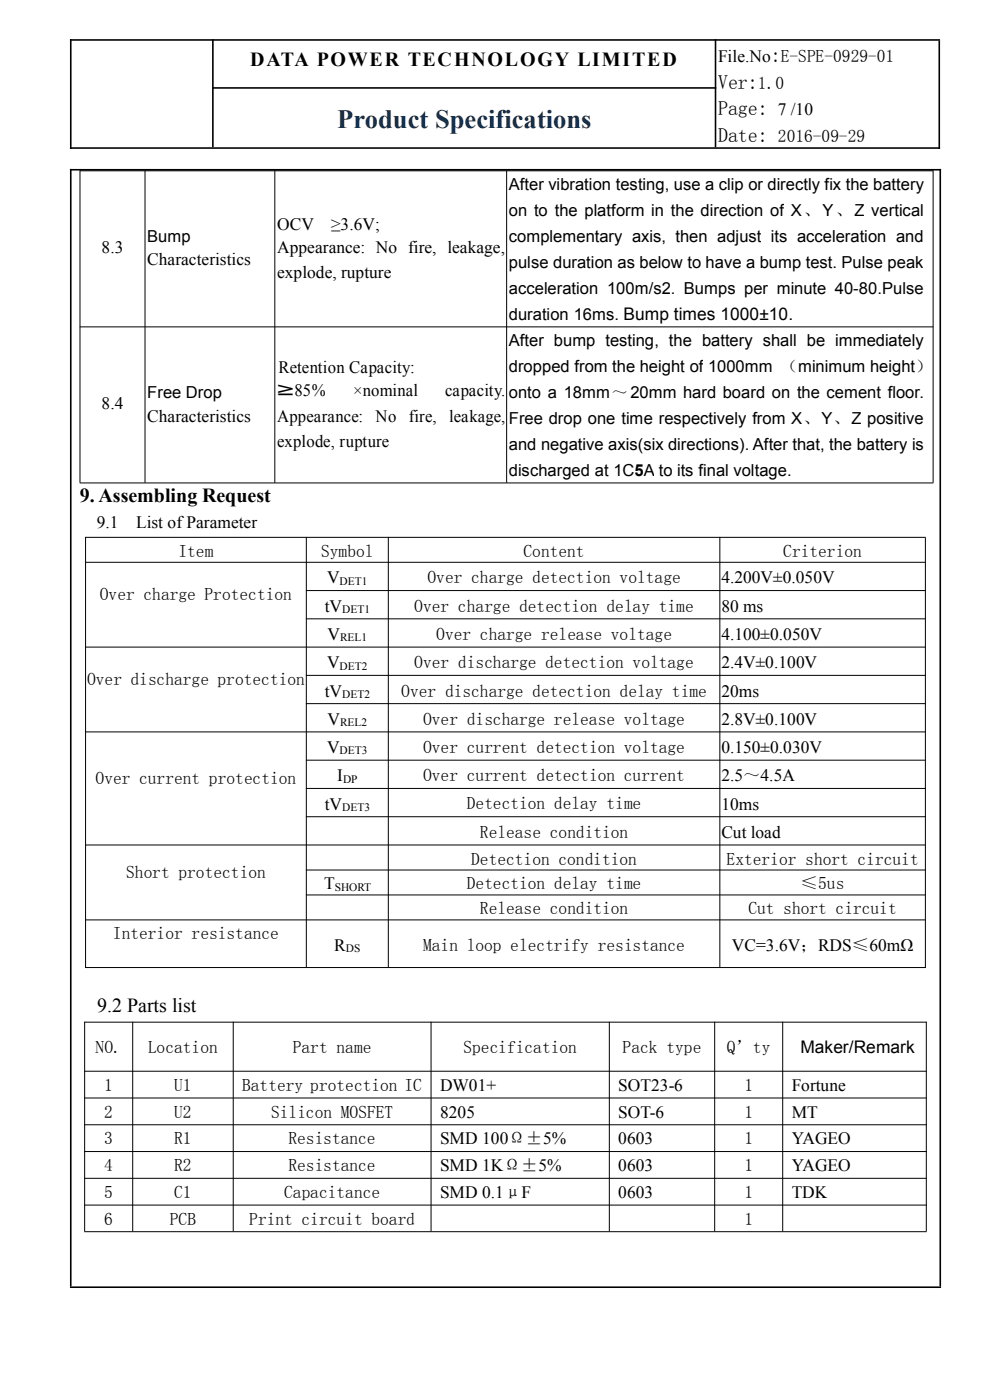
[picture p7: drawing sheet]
<svg xmlns="http://www.w3.org/2000/svg" width="210mm" height="297mm" viewBox="0 0 210 297" stroke-linecap="round" stroke-linejoin="round" font-family="sans-serif">
<path d="M14.8 8.5h184.6M15 8.3v23.3M45 18.7h107M45.2 8.3v22.9M151.8 8.3v22.9M199.2 8.6v23M14.8 31.4h184.6" fill="none" stroke="#000" stroke-width=".34"/>
<g fill="#fff">
<path d="M15.9 282.2h1.3l.1 .5a.73 .73 0 0 0-1-.3v1l.5-.1 .2-.4v.6l-.1 .3-.1-.3h-.5v1a.7 .7 0 0 0 1-.4l.1 .1-.2 .5h-1.3l.2-.2v-1v-1.1z" fill-rule="evenodd"/>
<path d="M17.7 282.2h1.3l.1 .5-.3-.3h-.3v2.1l.2 .2h-.7l.2-.2v-2.1h-.3l-.3 .3z" fill-rule="evenodd"/>
<path d="M19.4 282.2h1.3l.1 .5a.73 .73 0 0 0-1.1-.3v1l.6-.1 .2-.4v.6l-.1 .3-.1-.3h-.6v1a.7 .7 0 0 0 1.1-.4l.1 .1-.2 .5h-1.3l.1-.2v-1v-1.1z" fill-rule="evenodd"/>
<path d="M21.1 282.2h.5a.64 .64 0 0 1 .9 .4 .64 .64 0 0 1-.4 .9l.5 1.2h-.4l-.4-1.2h-.3v1l.2 .2h-.6l.2-.1v-1.1v-1.1zM21.5 282.4v1a.54 .54 0 0 0 .7-.5 .54 .54 0 0 0-.7-.5z" fill-rule="evenodd"/>
<path d="M22.7 282.2h.4l1 2v-1.8l-.2-.2h.5l-.2 .2v2.3l-1.1-2.2-.1 2 .3 .2h-.6l.2-.1v-1.1v-1.1z" fill-rule="evenodd"/>
<path d="M25.1 282.3l.3-.1 .5 2.3 .2 .2h-.6l.2-.3-.2-.6h-.6l-.1 .6 .1 .3h-.4l.2-.2zM25.2 282.5l-.3 1.2h.6z" fill-rule="evenodd"/>
<path d="M26.3 282.2h.7l-.3 .2v2.1h.7l.3-.4 .1 .1-.2 .5h-1.3l.2-.1v-1.1v-1.1z" fill-rule="evenodd"/>
<path d="M29.8 282.2h1.3l.1 .5a.73 .73 0 0 0-1.1-.3v1l.6-.1 .2-.4v.9l-.2-.3h-.6v1a.7 .7 0 0 0 1.1-.4l.1 .1-.2 .5h-1.3l.2-.2v-1v-1.1z" fill-rule="evenodd"/>
<path d="M31.4 282.2h.4l1 2v-1.8l-.2-.2h.4l-.2 .2v2.3l-1-2.2-.1 2 .3 .2h-.6l.2-.1v-1.1v-1.1z" fill-rule="evenodd"/>
<path d="M33.2 282.2h1.4l.1 .5a.73 .73 0 0 0-1.1-.3v1l.6-.1 .2-.4v.6l-.1 .3-.1-.3h-.6v1a.7 .7 0 0 0 1.1-.4l.1 .1-.2 .5h-1.4l.2-.2v-1v-1.1z" fill-rule="evenodd"/>
<path d="M35 282.2h.5a.64 .64 0 0 1 .8 .4 .64 .64 0 0 1-.4 .9l.6 1.2h-.4l-.5-1.2h-.2v1l.1 .2h-.5l.1-.1 .1-1.1-.1-1.1zM35.4 282.4v1a.54 .54 0 0 0 .7-.5 .54 .54 0 0 0-.7-.5z" fill-rule="evenodd"/>
<path d="M37.1 282.4l.2-.1 .7-.1v.7a.55 .55 0 0 0-.7-.6 .55 .55 0 0 0-.4 .8v.7a.56 .56 0 0 0 .2 .7 .56 .56 0 0 0 .8-.1v-.5l-.3-.3h.6l-.1 .1v.9l-.1-.1a.74 .74 0 0 1-.9 .1 .74 .74 0 0 1-.4-.8l.1-.9z" fill-rule="evenodd"/>
<path d="M38.4 282.2h.6l-.2 .3 .4 1.1 .4-1.1-.2-.3h.6l-.1 .1a3 3 0 0 0-.6 2.1l.2 .3h-.7l.2-.1v-.8l-.4-1.4z" fill-rule="evenodd"/>
<path d="M31.3 48.1h9.2v4h-9.2z" fill-rule="evenodd"/>
<path d="M108 37h7.4v4h-7.4z" fill-rule="evenodd"/>
<path d="M115.4 37h.9v4h-.9z" fill-rule="evenodd"/>
<path d="M116.3 37h13.4v4h-13.4z" fill-rule="evenodd"/>
<path d="M129.7 37h.9v4h-.9z" fill-rule="evenodd"/>
<path d="M130.6 37h11.4v4h-11.4z" fill-rule="evenodd"/>
<path d="M142 37h1v4h-1z" fill-rule="evenodd"/>
<path d="M143 37h5.6v4h-5.6z" fill-rule="evenodd"/>
<path d="M148.6 37h1v4h-1z" fill-rule="evenodd"/>
<path d="M149.6 37h2v4h-2z" fill-rule="evenodd"/>
<path d="M151.6 37h.9v4h-.9z" fill-rule="evenodd"/>
<path d="M152.5 37h5.3v4h-5.3z" fill-rule="evenodd"/>
<path d="M157.8 37h.9v4h-.9z" fill-rule="evenodd"/>
<path d="M158.7 37h3.2v4h-3.2z" fill-rule="evenodd"/>
<path d="M161.9 37h.9v4h-.9z" fill-rule="evenodd"/>
<path d="M162.8 37h11.2v4h-11.2z" fill-rule="evenodd"/>
<path d="M174 37h.9v4h-.9z" fill-rule="evenodd"/>
<path d="M174.9 37h3.6v4h-3.6z" fill-rule="evenodd"/>
<path d="M178.5 37h.9v4h-.9z" fill-rule="evenodd"/>
<path d="M179.4 37h4.9v4h-4.9z" fill-rule="evenodd"/>
<path d="M184.3 37h1v4h-1z" fill-rule="evenodd"/>
<path d="M185.3 37h10.8v4h-10.8z" fill-rule="evenodd"/>
<path d="M196.1 37h.9v4h-.9z" fill-rule="evenodd"/>
<path d="M108 42.2h3.9v4.6h-3.9z" fill-rule="evenodd"/>
<path d="M111.9 42.2h1.4v4.6h-1.4z" fill-rule="evenodd"/>
<path d="M113.3 42.2h2.9v4.6h-2.9z" fill-rule="evenodd"/>
<path d="M116.2 42.2h1.5v4.6h-1.5z" fill-rule="evenodd"/>
<path d="M117.7 42.2h4.9v4.6h-4.9z" fill-rule="evenodd"/>
<path d="M122.6 42.2h1.4v4.6h-1.4z" fill-rule="evenodd"/>
<path d="M124 42.2h12.7v4.6h-12.7z" fill-rule="evenodd"/>
<path d="M136.7 42.2h1.4v4.6h-1.4z" fill-rule="evenodd"/>
<path d="M138.1 42.2h2.8v4.6h-2.8z" fill-rule="evenodd"/>
<path d="M140.9 42.2h1.4v4.6h-1.4z" fill-rule="evenodd"/>
<path d="M142.3 42.2h4.9v4.6h-4.9z" fill-rule="evenodd"/>
<path d="M147.2 42.2h1.4v4.6h-1.4z" fill-rule="evenodd"/>
<path d="M148.6 42.2h13.4v4.6h-13.4z" fill-rule="evenodd"/>
<path d="M162 42.2h1.4v4.6h-1.4z" fill-rule="evenodd"/>
<path d="M163.4 42.2h2.9v4.6h-2.9z" fill-rule="evenodd"/>
<path d="M166.3 42.2h1.4v4.6h-1.4z" fill-rule="evenodd"/>
<path d="M167.7 42.2h2.8v4.6h-2.8z" fill-rule="evenodd"/>
<path d="M170.5 42.2h4v4.6h-4z" fill-rule="evenodd"/>
<path d="M174.5 42.2h2.8v4.6h-2.8z" fill-rule="evenodd"/>
<path d="M177.3 42.2h4v4.6h-4z" fill-rule="evenodd"/>
<path d="M181.3 42.2h2.1v4.6h-2.1z" fill-rule="evenodd"/>
<path d="M183.4 42.2h1.4v4.6h-1.4z" fill-rule="evenodd"/>
<path d="M184.8 42.2h11.2v4.6h-11.2z" fill-rule="evenodd"/>
<path d="M196 42.2h1v4.6h-1z" fill-rule="evenodd"/>
<path d="M108 48h24.1v4.1h-24.1z" fill-rule="evenodd"/>
<path d="M132.1 48h2v4.1h-2z" fill-rule="evenodd"/>
<path d="M134.1 48h7.2v4.1h-7.2z" fill-rule="evenodd"/>
<path d="M141.3 48h2v4.1h-2z" fill-rule="evenodd"/>
<path d="M143.3 48h6.9v4.1h-6.9z" fill-rule="evenodd"/>
<path d="M150.2 48h2v4.1h-2z" fill-rule="evenodd"/>
<path d="M152.2 48h9.4v4.1h-9.4z" fill-rule="evenodd"/>
<path d="M161.6 48h1.9v4.1h-1.9z" fill-rule="evenodd"/>
<path d="M163.5 48h3.6v4.1h-3.6z" fill-rule="evenodd"/>
<path d="M167.1 48h2v4.1h-2z" fill-rule="evenodd"/>
<path d="M169.1 48h19v4.1h-19z" fill-rule="evenodd"/>
<path d="M188.1 48h2v4.1h-2z" fill-rule="evenodd"/>
<path d="M190.1 48h5.9v4.1h-5.9z" fill-rule="evenodd"/>
<path d="M196 48h.9v4.1h-.9z" fill-rule="evenodd"/>
<path d="M108 53.5h8.4v4.1h-8.4z" fill-rule="evenodd"/>
<path d="M116.4 53.5h.9v4.1h-.9z" fill-rule="evenodd"/>
<path d="M117.3 53.5h12.8v4.1h-12.8z" fill-rule="evenodd"/>
<path d="M130.1 53.5h.9v4.1h-.9z" fill-rule="evenodd"/>
<path d="M131 53.5h3.7v4.1h-3.7z" fill-rule="evenodd"/>
<path d="M134.7 53.5h1v4.1h-1z" fill-rule="evenodd"/>
<path d="M135.7 53.5h9.2v4.1h-9.2z" fill-rule="evenodd"/>
<path d="M144.9 53.5h.9v4.1h-.9z" fill-rule="evenodd"/>
<path d="M145.8 53.5h3v4.1h-3z" fill-rule="evenodd"/>
<path d="M148.8 53.5h.9v4.1h-.9z" fill-rule="evenodd"/>
<path d="M149.7 53.5h7.6v4.1h-7.6z" fill-rule="evenodd"/>
<path d="M157.3 53.5h1v4.1h-1z" fill-rule="evenodd"/>
<path d="M158.3 53.5h1.9v4.1h-1.9z" fill-rule="evenodd"/>
<path d="M160.2 53.5h1v4.1h-1z" fill-rule="evenodd"/>
<path d="M161.2 53.5h8.8v4.1h-8.8z" fill-rule="evenodd"/>
<path d="M170 53.5h.9v4.1h-.9z" fill-rule="evenodd"/>
<path d="M170.9 53.5h6.7v4.1h-6.7z" fill-rule="evenodd"/>
<path d="M177.6 53.5h.9v4.1h-.9z" fill-rule="evenodd"/>
<path d="M178.5 53.5h8.9v4.1h-8.9z" fill-rule="evenodd"/>
<path d="M187.4 53.5h.9v4.1h-.9z" fill-rule="evenodd"/>
<path d="M188.3 53.5h7.6v4.1h-7.6z" fill-rule="evenodd"/>
<path d="M195.9 53.5h1v4.1h-1z" fill-rule="evenodd"/>
<path d="M108 59h19v4.1h-19z" fill-rule="evenodd"/>
<path d="M127 59h1.8v4.1h-1.8z" fill-rule="evenodd"/>
<path d="M128.8 59h14.5v4.1h-14.5z" fill-rule="evenodd"/>
<path d="M143.3 59h1.8v4.1h-1.8z" fill-rule="evenodd"/>
<path d="M145.1 59h11v4.1h-11z" fill-rule="evenodd"/>
<path d="M156.1 59h1.8v4.1h-1.8z" fill-rule="evenodd"/>
<path d="M157.9 59h5v4.1h-5z" fill-rule="evenodd"/>
<path d="M162.9 59h1.8v4.1h-1.8z" fill-rule="evenodd"/>
<path d="M164.7 59h10.6v4.1h-10.6z" fill-rule="evenodd"/>
<path d="M175.3 59h1.8v4.1h-1.8z" fill-rule="evenodd"/>
<path d="M177.1 59h18.9v4.1h-18.9z" fill-rule="evenodd"/>
<path d="M196 59h.9v4.1h-.9z" fill-rule="evenodd"/>
<path d="M108 64.4h12.7v4.3h-12.7z" fill-rule="evenodd"/>
<path d="M120.7 64.4h1v4.3h-1z" fill-rule="evenodd"/>
<path d="M121.7 64.4h9.6v4.3h-9.6z" fill-rule="evenodd"/>
<path d="M131.3 64.4h1v4.3h-1z" fill-rule="evenodd"/>
<path d="M132.3 64.4h9.7v4.3h-9.7z" fill-rule="evenodd"/>
<path d="M142 64.4h1v4.3h-1z" fill-rule="evenodd"/>
<path d="M143 64.4h8.8v4.3h-8.8z" fill-rule="evenodd"/>
<path d="M151.8 64.4h1.1v4.3h-1.1z" fill-rule="evenodd"/>
<path d="M152.9 64.4h8.2v4.3h-8.2z" fill-rule="evenodd"/>
<path d="M161.1 64.4h2v4.3h-2z" fill-rule="evenodd"/>
<path d="M163.1 64.4h4.2v4.3h-4.2z" fill-rule="evenodd"/>
<path d="M167.3 64.4h1v4.3h-1z" fill-rule="evenodd"/>
<path d="M31.3 81.2h7.2v4h-7.2z" fill-rule="evenodd"/>
<path d="M38.5 81.2h1v4h-1z" fill-rule="evenodd"/>
<path d="M39.5 81.2h7.6v4h-7.6z" fill-rule="evenodd"/>
<path d="M108 70.1h7.4v4.1h-7.4z" fill-rule="evenodd"/>
<path d="M115.4 70.1h2.1v4.1h-2.1z" fill-rule="evenodd"/>
<path d="M117.5 70.1h8.8v4.1h-8.8z" fill-rule="evenodd"/>
<path d="M126.3 70.1h2.1v4.1h-2.1z" fill-rule="evenodd"/>
<path d="M128.4 70.1h11.4v4.1h-11.4z" fill-rule="evenodd"/>
<path d="M139.8 70.1h2.1v4.1h-2.1z" fill-rule="evenodd"/>
<path d="M141.9 70.1h4.9v4.1h-4.9z" fill-rule="evenodd"/>
<path d="M146.8 70.1h2.1v4.1h-2.1z" fill-rule="evenodd"/>
<path d="M148.9 70.1h10.8v4.1h-10.8z" fill-rule="evenodd"/>
<path d="M159.7 70.1h2.1v4.1h-2.1z" fill-rule="evenodd"/>
<path d="M161.8 70.1h7.3v4.1h-7.3z" fill-rule="evenodd"/>
<path d="M169.1 70.1h2.1v4.1h-2.1z" fill-rule="evenodd"/>
<path d="M171.2 70.1h3.9v4.1h-3.9z" fill-rule="evenodd"/>
<path d="M175.1 70.1h2.1v4.1h-2.1z" fill-rule="evenodd"/>
<path d="M177.2 70.1h18.8v4.1h-18.8z" fill-rule="evenodd"/>
<path d="M196 70.1h1v4.1h-1z" fill-rule="evenodd"/>
<path d="M108 75.4h12.9v4.5h-12.9z" fill-rule="evenodd"/>
<path d="M120.9 75.4h1v4.5h-1z" fill-rule="evenodd"/>
<path d="M121.9 75.4h7v4.5h-7z" fill-rule="evenodd"/>
<path d="M128.9 75.4h1v4.5h-1z" fill-rule="evenodd"/>
<path d="M129.9 75.4h4.9v4.5h-4.9z" fill-rule="evenodd"/>
<path d="M134.8 75.4h.9v4.5h-.9z" fill-rule="evenodd"/>
<path d="M135.7 75.4h9.6v4.5h-9.6z" fill-rule="evenodd"/>
<path d="M145.3 75.4h1v4.5h-1z" fill-rule="evenodd"/>
<path d="M146.3 75.4h2.9v4.5h-2.9z" fill-rule="evenodd"/>
<path d="M149.2 75.4h1v4.5h-1z" fill-rule="evenodd"/>
<path d="M150.2 75.4h13.7v4.5h-13.7z" fill-rule="evenodd"/>
<path d="M163.9 75.4h1.8v4.5h-1.8z" fill-rule="evenodd"/>
<path d="M165.7 75.4h3.6v4.5h-3.6z" fill-rule="evenodd"/>
<path d="M169.3 75.4h14.3v4.5h-14.3z" fill-rule="evenodd"/>
<path d="M183.6 75.4h1v4.5h-1z" fill-rule="evenodd"/>
<path d="M184.6 75.4h9.6v4.5h-9.6z" fill-rule="evenodd"/>
<path d="M194.2 75.4h1.8v4.5h-1.8z" fill-rule="evenodd"/>
<path d="M108 80.9h6.8v4.5h-6.8z" fill-rule="evenodd"/>
<path d="M114.8 80.9h1.4v4.5h-1.4z" fill-rule="evenodd"/>
<path d="M116.2 80.9h2v4.5h-2z" fill-rule="evenodd"/>
<path d="M118.2 80.9h1.4v4.5h-1.4z" fill-rule="evenodd"/>
<path d="M119.6 80.9h10.2v4.5h-10.2z" fill-rule="evenodd"/>
<path d="M129.8 80.9h3.9v4.5h-3.9z" fill-rule="evenodd"/>
<path d="M133.7 80.9h9.8v4.5h-9.8z" fill-rule="evenodd"/>
<path d="M143.5 80.9h1.4v4.5h-1.4z" fill-rule="evenodd"/>
<path d="M144.9 80.9h7.1v4.5h-7.1z" fill-rule="evenodd"/>
<path d="M152 80.9h1.4v4.5h-1.4z" fill-rule="evenodd"/>
<path d="M153.4 80.9h9v4.5h-9z" fill-rule="evenodd"/>
<path d="M162.4 80.9h1.4v4.5h-1.4z" fill-rule="evenodd"/>
<path d="M163.8 80.9h3.9v4.5h-3.9z" fill-rule="evenodd"/>
<path d="M167.7 80.9h1.4v4.5h-1.4z" fill-rule="evenodd"/>
<path d="M169.1 80.9h4.9v4.5h-4.9z" fill-rule="evenodd"/>
<path d="M174 80.9h1.4v4.5h-1.4z" fill-rule="evenodd"/>
<path d="M175.4 80.9h11.5v4.5h-11.5z" fill-rule="evenodd"/>
<path d="M186.9 80.9h1.4v4.5h-1.4z" fill-rule="evenodd"/>
<path d="M188.3 80.9h7.7v4.5h-7.7z" fill-rule="evenodd"/>
<path d="M196 80.9h1v4.5h-1z" fill-rule="evenodd"/>
<path d="M108 86.4h7.2v4.5h-7.2z" fill-rule="evenodd"/>
<path d="M115.2 86.4h1.2v4.5h-1.2z" fill-rule="evenodd"/>
<path d="M116.4 86.4h7.1v4.5h-7.1z" fill-rule="evenodd"/>
<path d="M123.5 86.4h1.2v4.5h-1.2z" fill-rule="evenodd"/>
<path d="M124.7 86.4h5.9v4.5h-5.9z" fill-rule="evenodd"/>
<path d="M130.6 86.4h1.2v4.5h-1.2z" fill-rule="evenodd"/>
<path d="M131.8 86.4h6.7v4.5h-6.7z" fill-rule="evenodd"/>
<path d="M138.5 86.4h1.2v4.5h-1.2z" fill-rule="evenodd"/>
<path d="M139.7 86.4h18.7v4.5h-18.7z" fill-rule="evenodd"/>
<path d="M158.4 86.4h1.2v4.5h-1.2z" fill-rule="evenodd"/>
<path d="M159.6 86.4h7v4.5h-7z" fill-rule="evenodd"/>
<path d="M166.6 86.4h1.3v4.5h-1.3z" fill-rule="evenodd"/>
<path d="M167.9 86.4h2.6v4.5h-2.6z" fill-rule="evenodd"/>
<path d="M170.5 86.4h3.7v4.5h-3.7z" fill-rule="evenodd"/>
<path d="M174.2 86.4h2.6v4.5h-2.6z" fill-rule="evenodd"/>
<path d="M176.8 86.4h3.8v4.5h-3.8z" fill-rule="evenodd"/>
<path d="M180.6 86.4h2.2v4.5h-2.2z" fill-rule="evenodd"/>
<path d="M182.8 86.4h1.2v4.5h-1.2z" fill-rule="evenodd"/>
<path d="M184 86.4h12v4.5h-12z" fill-rule="evenodd"/>
<path d="M196 86.4h.9v4.5h-.9z" fill-rule="evenodd"/>
<path d="M108 92.1h5.8v4.1h-5.8z" fill-rule="evenodd"/>
<path d="M113.8 92.1h1v4.1h-1z" fill-rule="evenodd"/>
<path d="M114.8 92.1h13.3v4.1h-13.3z" fill-rule="evenodd"/>
<path d="M128.1 92.1h.9v4.1h-.9z" fill-rule="evenodd"/>
<path d="M129 92.1h11.8v4.1h-11.8z" fill-rule="evenodd"/>
<path d="M140.8 92.1h.9v4.1h-.9z" fill-rule="evenodd"/>
<path d="M141.7 92.1h17.3v4.1h-17.3z" fill-rule="evenodd"/>
<path d="M159 92.1h.7v4.1h-.7z" fill-rule="evenodd"/>
<path d="M159.7 92.1h7.5v4.1h-7.5z" fill-rule="evenodd"/>
<path d="M167.2 92.1h.9v4.1h-.9z" fill-rule="evenodd"/>
<path d="M168.1 92.1h6.9v4.1h-6.9z" fill-rule="evenodd"/>
<path d="M175 92.1h.9v4.1h-.9z" fill-rule="evenodd"/>
<path d="M175.9 92.1h4.9v4.1h-4.9z" fill-rule="evenodd"/>
<path d="M180.8 92.1h1v4.1h-1z" fill-rule="evenodd"/>
<path d="M181.8 92.1h10.7v4.1h-10.7z" fill-rule="evenodd"/>
<path d="M192.5 92.1h1v4.1h-1z" fill-rule="evenodd"/>
<path d="M193.5 92.1h2.5v4.1h-2.5z" fill-rule="evenodd"/>
<path d="M196 92.1h1v4.1h-1z" fill-rule="evenodd"/>
<path d="M108 97.6h17.2v4.1h-17.2z" fill-rule="evenodd"/>
<path d="M125.2 97.6h1v4.1h-1z" fill-rule="evenodd"/>
<path d="M126.2 97.6h2.9v4.1h-2.9z" fill-rule="evenodd"/>
<path d="M129.1 97.6h1v4.1h-1z" fill-rule="evenodd"/>
<path d="M130.1 97.6h4.5v4.1h-4.5z" fill-rule="evenodd"/>
<path d="M134.6 97.6h2v4.1h-2z" fill-rule="evenodd"/>
<path d="M136.6 97.6h2.1v4.1h-2.1z" fill-rule="evenodd"/>
<path d="M138.7 97.6h1v4.1h-1z" fill-rule="evenodd"/>
<path d="M139.7 97.6h3v4.1h-3z" fill-rule="evenodd"/>
<path d="M142.7 97.6h1v4.1h-1z" fill-rule="evenodd"/>
<path d="M143.7 97.6h3.5v4.1h-3.5z" fill-rule="evenodd"/>
<path d="M147.2 97.6h1v4.1h-1z" fill-rule="evenodd"/>
<path d="M148.2 97.6h6.4v4.1h-6.4z" fill-rule="evenodd"/>
<path d="M154.6 97.6h1v4.1h-1z" fill-rule="evenodd"/>
<path d="M155.6 97.6h12.4v4.1h-12.4z" fill-rule="evenodd"/>
</g>
<g fill="none" stroke="#000" stroke-width=".21">
<path d="M16.9 36.2h181.1M17 36.2v66.2M30.8 36.2v66.2M58.3 36.2v66.2M107.5 36.2v66.2M197.9 36.2v66.2M16.9 69.3h181.1M16.9 102.5h181.1M18.1 114h178.3M18.1 119.3h178.3M18.2 113.9v91.4M65 113.9v91.3"/>
<path d="M82.4 113.9v91.3M152.7 113.9v91.3M196.3 114.1v91.2M18.1 137.3h178.3M64.9 125.3h131.5M64.9 131.3h131.5M18.1 155.3h178.3M64.9 143.3h131.5M64.9 149.3h131.5M18.1 179.3h178.3M64.9 161.3h131.5M64.9 167.3h131.5"/>
<path d="M64.9 173.3h131.5M18.1 195.2h178.3M64.9 184.6h131.5M64.9 189.9h131.5M17.9 216.8h178.7M18 216.8v44.4M18.1 205.3h178.3M28.2 216.8v44.4M49.5 216.8v44.4M91.4 216.8v44.4M129.3 216.8v44.4M151.6 216.8v44.4"/>
<path d="M166 216.8v44.4M196.5 216.8v44.4M17.9 227.3h178.7M17.9 232.9h178.7M17.9 238.6h178.7M17.9 244.3h178.7M17.9 250h178.7M17.9 255.7h178.7M17.9 261.3h178.7"/>
</g>
<path d="M14.8 36h184.8M15 35.8v237.1M199.5 35.8v237.1M14.8 273.1h184.8" fill="none" stroke="#000" stroke-width=".34"/>
<text font-size="5.6" fill="#036" x="71.5" y="27.1">Product Specifications</text>
<g font-size="4.2">
<text x="53.1" y="14">DATA POWER TECHNOLOGY LIMITED</text>
<text x="163.5" y="13.2">:</text>
<text x="152.3" y="18.9">Ver:</text>
<text x="152.3" y="24.5">Page:</text>
<text x="152.3" y="30.1">Date:</text>
<text x="16.9" y="106.4">9. Assembling Request</text>
<text x="20.6" y="214.6">9.2 Parts list</text>
</g>
<g font-size="3.7">
<text x="152.3" y="13.2">File.No E-SPE-0929-01</text>
<text x="160.8" y="18.8">1.0</text>
<text x="165" y="24.4">7 /10</text>
<text x="165" y="30.1">2016-09-29</text>
<text x="21.5" y="53.6">8.3</text>
<text x="58.8" y="48.8">OCV</text>
<text x="58.8" y="53.7">Appearance: No fire, leakage,</text>
<text x="70.2" y="48.8">≥3.6V;</text>
<text x="31.2" y="56.3">Characteristics</text>
<text x="58.8" y="59">explode, rupture</text>
<text x="132.3" y="67.9">Bump</text>
<text x="143" y="67.9">t</text>
<text x="144" y="67.9">imes</text>
<text x="152.9" y="67.9">1000±10</text>
<text x="167.3" y="67.9">.</text>
<text x="59.1" y="79.2">Retention Capacity:</text>
<text x="21.5" y="86.7">8.4</text>
<text x="31.2" y="89.4">Characteristics</text>
<text x="58.8" y="84.1">≥85%</text>
<text x="58.8" y="89.4">Appearance:</text>
<text x="74.9" y="84.1">×nominal</text>
<text x="79.7" y="89.4">No</text>
<text x="86.7" y="89.4">fire,</text>
<text x="94.4" y="84.1">capacity.</text>
<text x="95.2" y="89.4">leakage,</text>
<text x="58.8" y="94.8">explode, rupture</text>
<text x="20.5" y="112">9.1</text>
<text x="28.9" y="112">List ofParameter</text>
<text x="37.8" y="118.1">Item</text>
<text x="68.1" y="118.1">Symbol</text>
<text x="111" y="118.1">Content</text>
<text x="166.2" y="118.1">Criterion</text>
<text x="69.4" y="123.8">V</text>
<text x="90.7" y="123.8">Over charge detection voltage</text>
<text x="153" y="123.8">4.200V±0.050V</text>
<text x="21.2" y="127.4">Over charge Protection</text>
<text x="68.9" y="129.8">tV</text>
<text x="87.9" y="129.8">Over charge detection delay time</text>
<text x="153" y="129.8">80 ms</text>
<text x="69.5" y="135.8">V</text>
<text x="92.5" y="135.7">Over charge release voltage</text>
<text x="153" y="135.8">4.100±0.050V</text>
<text x="69.4" y="141.7">V</text>
<text x="87.9" y="141.7">Over discharge detection voltage</text>
<text x="153" y="141.7">2.4V±0.100V</text>
<text x="18.5" y="145.3">Over discharge protection</text>
<text x="68.9" y="147.8">tV</text>
<text x="85.1" y="147.8">Over discharge detection delay time</text>
<text x="153" y="147.8">20ms</text>
<text x="69.5" y="153.8">V</text>
<text x="89.7" y="153.7">Over discharge release voltage</text>
<text x="153" y="153.8">2.8V±0.100V</text>
<text x="69.4" y="159.7">V</text>
<text x="89.7" y="159.7">Over current detection voltage</text>
<text x="153" y="159.7">0.150±0.030V</text>
<text x="20.3" y="166.3">Over current protection</text>
<text x="71.5" y="165.8">I</text>
<text x="89.7" y="165.8">Over current detection current</text>
<text x="153" y="165.8">2.5～4.5A</text>
<text x="68.9" y="171.8">tV</text>
<text x="99" y="171.7">Detection delay time</text>
<text x="153" y="171.8">10ms</text>
<text x="101.8" y="177.7">Release condition</text>
<text x="153" y="177.7">Cut load</text>
<text x="99.9" y="183.4">Detection condition</text>
<text x="154.1" y="183.4">Exterior short circuit</text>
<text x="26.8" y="186.3">Short protection</text>
<text x="68.7" y="188.7">T</text>
<text x="99" y="188.7">Detection delay time</text>
<text x="169.8" y="188.7">≤5us</text>
<text x="101.8" y="194">Release condition</text>
<text x="158.7" y="194">Cut short circuit</text>
<text x="24" y="199.3">Interior resistance</text>
<text x="70.9" y="201.7">R</text>
<text x="89.7" y="201.7">Main loop electrify resistance</text>
<text x="155.3" y="201.7">VC=3.6V；RDS≤60mΩ</text>
<text x="20.3" y="223.3">NO.</text>
<text x="31.4" y="223.3">Location</text>
<text x="62.1" y="223.3">Part name</text>
<text x="98.3" y="223.3">Specification</text>
<text x="132.1" y="223.4">Pack type</text>
<text x="154.2" y="223.3">Q’ty</text>
<text x="169.8" y="223.4">Maker/Remark</text>
<text x="22.1" y="231.4">1</text>
<text x="37" y="231.4">U1</text>
<text x="51.4" y="231.4">Battery protection IC</text>
<text x="93.3" y="231.4">DW01+</text>
<text x="131.1" y="231.4">SOT23-6</text>
<text x="157.9" y="231.4">1</text>
<text x="167.9" y="231.4">Fortune</text>
<text x="22.1" y="237.1">2</text>
<text x="37" y="237.1">U2</text>
<text x="57.5" y="237.1">Silicon MOSFET</text>
<text x="93.3" y="237.1">8205</text>
<text x="131.1" y="237.1">SOT-6</text>
<text x="157.9" y="237.1">1</text>
<text x="167.9" y="237.1">MT</text>
<text x="22.1" y="242.8">3</text>
<text x="37" y="242.8">R1</text>
<text x="61.2" y="242.8">Resistance</text>
<text x="93.3" y="242.8">SMD 100Ω±5%</text>
<text x="131.1" y="242.8">0603</text>
<text x="157.9" y="242.8">1</text>
<text x="167.9" y="242.8">YAGEO</text>
<text x="22.1" y="248.4">4</text>
<text x="37" y="248.4">R2</text>
<text x="61.2" y="248.4">Resistance</text>
<text x="93.3" y="248.4">SMD 1KΩ±5%</text>
<text x="131.1" y="248.4">0603</text>
<text x="157.9" y="248.4">1</text>
<text x="167.9" y="248.4">YAGEO</text>
<text x="22.1" y="254.1">5</text>
<text x="37" y="254.1">C1</text>
<text x="60.3" y="254.1">Capacitance</text>
<text x="93.3" y="254.1">SMD 0.1μF</text>
<text x="131.1" y="254.1">0603</text>
<text x="157.9" y="254.1">1</text>
<text x="167.9" y="254.1">TDK</text>
<text x="22.1" y="259.8">6</text>
<text x="36" y="259.8">PCB</text>
<text x="52.9" y="259.8">Print circuit board</text>
<text x="157.9" y="259.8">1</text>
</g>
<g font-size="3.5">
<text x="107.9" y="40.3">After</text>
<text x="116.3" y="40.3">vibration</text>
<text x="130.6" y="40.3">t</text>
<text x="131.6" y="40.3">esting,</text>
<text x="143" y="40.3">use</text>
<text x="149.6" y="40.3">a</text>
<text x="152.5" y="40.3">clip</text>
<text x="158.7" y="40.3">or</text>
<text x="162.8" y="40.3">directly</text>
<text x="174.9" y="40.3">fix</text>
<text x="179.4" y="40.3">t</text>
<text x="180.4" y="40.3">he</text>
<text x="185.3" y="40.3">battery</text>
<text x="107.9" y="45.8">on</text>
<text x="113.3" y="45.8">t</text>
<text x="114.3" y="45.8">o</text>
<text x="117.7" y="45.8">t</text>
<text x="118.7" y="45.8">he</text>
<text x="124" y="45.8">platform</text>
<text x="138.1" y="45.8">i</text>
<text x="138.9" y="45.8">n</text>
<text x="142.3" y="45.8">t</text>
<text x="143.3" y="45.8">he</text>
<text x="148.6" y="45.8">direction</text>
<text x="163.4" y="45.8">of</text>
<text x="167.7" y="45.8">X、Y</text>
<text x="177.3" y="45.8">、</text>
<text x="181.3" y="45.8">Z</text>
<text x="184.8" y="45.8">vertical</text>
<text x="31.2" y="51.4">Bump</text>
<text x="107.9" y="51.3">complementary</text>
<text x="134.1" y="51.3">axis,</text>
<text x="143.3" y="51.3">t</text>
<text x="144.3" y="51.3">hen</text>
<text x="152.1" y="51.3">adjust</text>
<text x="163.5" y="51.3">i</text>
<text x="164.3" y="51.3">ts</text>
<text x="169.1" y="51.3">acceleration</text>
<text x="190.1" y="51.3">and</text>
<text x="107.9" y="56.8">pulse</text>
<text x="117.3" y="56.8">duration</text>
<text x="131" y="56.8">as</text>
<text x="135.7" y="56.8">below</text>
<text x="145.8" y="56.8">t</text>
<text x="146.8" y="56.8">o</text>
<text x="149.7" y="56.8">have</text>
<text x="158.3" y="56.8">a</text>
<text x="161.2" y="56.8">bump</text>
<text x="170.9" y="56.8">t</text>
<text x="171.9" y="56.8">est.</text>
<text x="178.5" y="56.8">Pulse</text>
<text x="188.3" y="56.8">peak</text>
<text x="107.9" y="62.3">acceleration</text>
<text x="128.8" y="62.3">100m/s2.</text>
<text x="145.1" y="62.3">Bumps</text>
<text x="157.9" y="62.3">per</text>
<text x="164.8" y="62.3">minute</text>
<text x="177.1" y="62.3">40-80.Pulse</text>
<text x="107.9" y="67.9">duration</text>
<text x="121.7" y="67.9">16ms.</text>
<text x="107.9" y="73.4">After</text>
<text x="117.5" y="73.4">bump</text>
<text x="128.4" y="73.4">t</text>
<text x="129.4" y="73.4">esting,</text>
<text x="141.9" y="73.4">t</text>
<text x="142.9" y="73.4">he</text>
<text x="148.9" y="73.4">battery</text>
<text x="161.8" y="73.4">shall</text>
<text x="171.2" y="73.4">be</text>
<text x="177.2" y="73.4">i</text>
<text x="177.9" y="73.4">mmediately</text>
<text x="107.9" y="78.9">dropped</text>
<text x="121.9" y="78.9">from</text>
<text x="129.9" y="78.9">t</text>
<text x="130.9" y="78.9">he</text>
<text x="135.7" y="78.9">height</text>
<text x="146.3" y="78.9">of</text>
<text x="150.2" y="78.9">1000mm</text>
<text x="165.7" y="78.9">（</text>
<text x="169.3" y="78.9">minimum</text>
<text x="184.6" y="78.9">height）</text>
<text x="31.2" y="84.5">Free</text>
<text x="39.5" y="84.5">Drop</text>
<text x="107.9" y="84.4">onto</text>
<text x="107.9" y="89.9">Free</text>
<text x="116.2" y="84.4">a</text>
<text x="116.4" y="89.9">drop</text>
<text x="119.6" y="84.4">18mm～</text>
<text x="124.7" y="89.9">one</text>
<text x="131.8" y="89.9">t</text>
<text x="132.8" y="89.9">ime</text>
<text x="133.7" y="84.4">20mm</text>
<text x="139.7" y="89.9">respectively</text>
<text x="144.9" y="84.4">hard</text>
<text x="153.3" y="84.4">board</text>
<text x="159.6" y="89.9">from</text>
<text x="163.7" y="84.4">on</text>
<text x="167.9" y="89.9">X</text>
<text x="169.1" y="84.4">t</text>
<text x="170.1" y="84.4">he</text>
<text x="170.5" y="89.9">、</text>
<text x="174.2" y="89.9">Y、</text>
<text x="175.3" y="84.4">cement</text>
<text x="180.6" y="89.9">Z</text>
<text x="184" y="89.9">positive</text>
<text x="188.3" y="84.4">floor.</text>
<text x="107.9" y="95.4">and</text>
<text x="114.8" y="95.4">negative</text>
<text x="129" y="95.4">axis(six</text>
<text x="141.7" y="95.4">directions).</text>
<text x="159.7" y="95.4">After</text>
<text x="168.1" y="95.4">t</text>
<text x="169.1" y="95.4">hat,</text>
<text x="175.9" y="95.4">t</text>
<text x="176.9" y="95.4">he</text>
<text x="181.7" y="95.4">battery</text>
<text x="193.5" y="95.4">i</text>
<text x="194.2" y="95.4">s</text>
<text x="107.9" y="100.9">discharged</text>
<text x="126.2" y="100.9">at</text>
<text x="130.1" y="100.9">1C5</text>
<text x="136.6" y="100.9">A</text>
<text x="139.7" y="100.9">t</text>
<text x="140.7" y="100.9">o</text>
<text x="143.6" y="100.9">i</text>
<text x="144.4" y="100.9">ts</text>
<text x="148.2" y="100.9">final</text>
<text x="155.6" y="100.9">voltage.</text>
</g>
<g font-size="2.4">
<text x="72.1" y="124.1">DET1</text>
<text x="72.6" y="130.1">DET1</text>
<text x="72.1" y="136.1">REL1</text>
<text x="72.1" y="142">DET2</text>
<text x="72.6" y="148.1">DET2</text>
<text x="72.1" y="154.1">REL2</text>
<text x="72.1" y="160">DET3</text>
<text x="72.8" y="166">DP</text>
<text x="72.6" y="172.1">DET3</text>
<text x="71" y="189">SHORT</text>
<text x="73.4" y="202">DS</text>
</g>
</svg>
